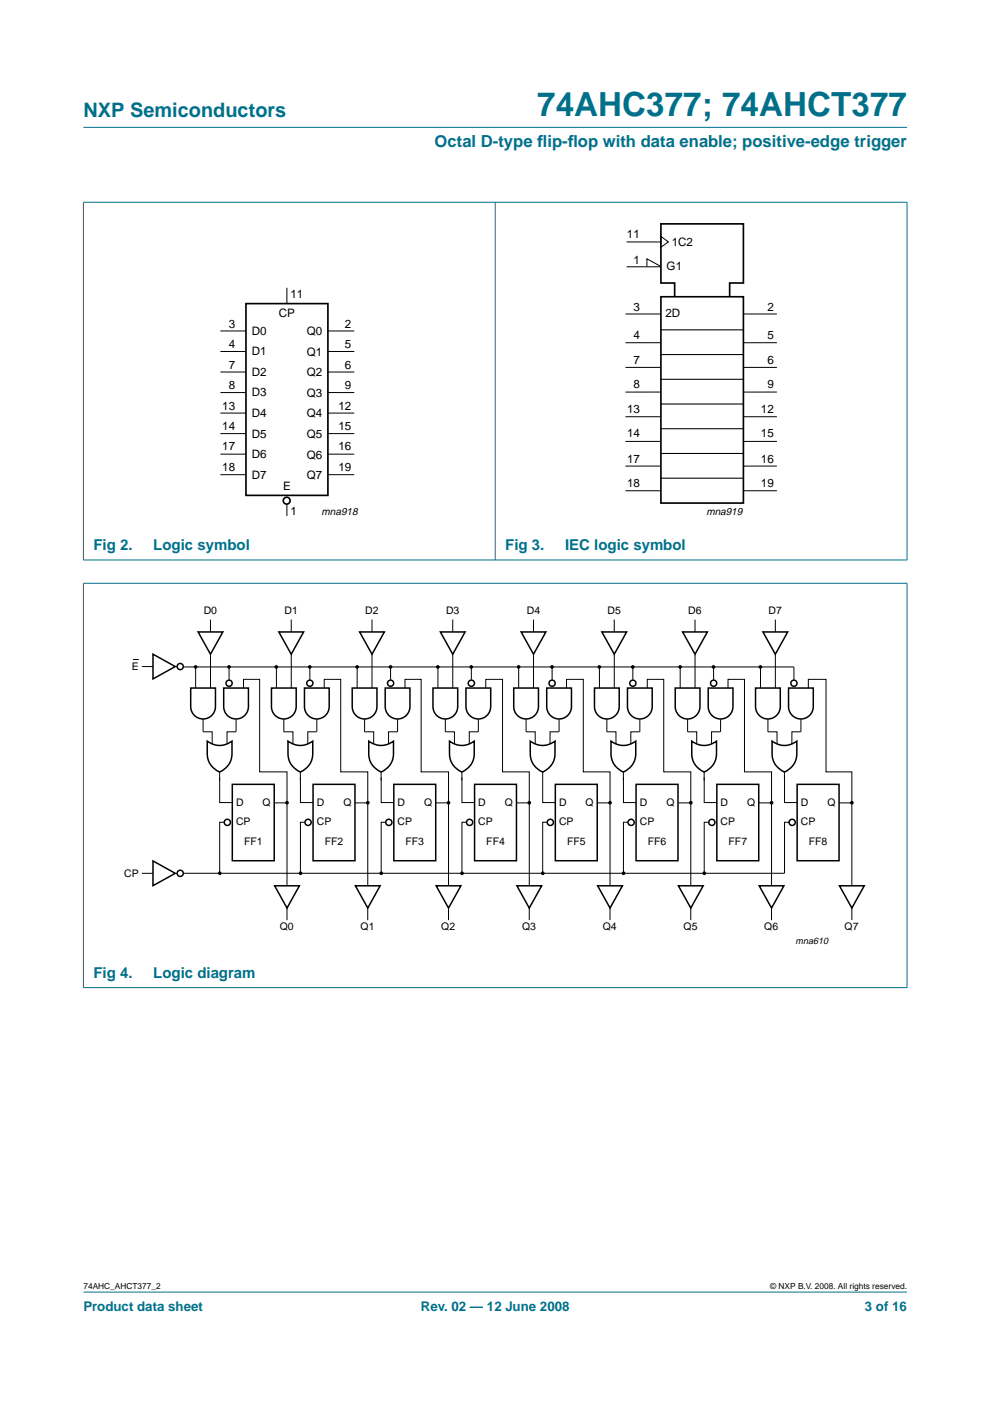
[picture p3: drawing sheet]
<svg xmlns="http://www.w3.org/2000/svg" width="210mm" height="297mm" viewBox="0 0 210 297" stroke-linecap="round" stroke-linejoin="round" font-family="sans-serif">
<g fill="#00708a" stroke="#00708a" stroke-width=".21">
<path d="M17.7 273.9h174.6z"/>
<path d="M17.7 27h174.6z"/>
<path d="M17.7 42.9v75.8z"/>
<path d="M105 42.8v76z"/>
<path d="M192.3 42.9v75.8z"/>
<path d="M17.6 42.9h174.8z"/>
<path d="M17.6 118.7h174.8z"/>
<path d="M17.7 123.7v85.6z"/>
<path d="M192.3 123.7v85.6z"/>
<path d="M17.6 123.7h174.8z"/>
<path d="M17.6 209.4h174.8z"/>
</g>
<g fill="none" stroke="#000" stroke-width=".35">
<path d="M52.1 64.4h17.4v40.6h-17.4zM140.1 62.9h17.5v43.8h-17.5zM143 62.9v-2.9h-2.9v-12.5h17.5v12.5h-2.9v2.9"/>
<circle cx="60.8" cy="106.2" r=".73"/>
</g>
<g fill="none" stroke="#000" stroke-width=".21">
<path d="M132.8 51.3h7.3M132.8 56.6h7.3M137.2 56.5v-1.6l2.9 1.6M140.1 50.1l1.6 1.2-1.6 1.1zM46.7 70.2h5.5M46.7 74.5h5.5M46.7 78.9h5.5M60.8 61v3.2M69.5 70.2h5.6M69.5 74.5h5.6M69.5 78.9h5.6M132.6 66.6h7.5"/>
<path d="M132.6 77.9h7.5M140.1 72.7h-7.5M157.6 66.6h7.1M157.6 77.9h7.1M164.7 72.7h-7.1M46.7 83.2h5.5M46.7 87.6h5.5M46.7 91.9h5.5M46.7 96.3h5.5M69.5 83.2h5.6M69.5 87.6h5.6M69.5 91.9h5.6"/>
<path d="M69.5 96.3h5.6M132.6 88.4h7.5M140.1 83.1h-7.5M140.1 93.6h-7.5M140.1 98.8h-7.5M157.6 88.4h7.1M164.7 83.1h-7.1M164.7 93.6h-7.1M164.7 98.8h-7.1M46.7 100.6h5.5M60.8 106.9v2.5M69.5 100.6h5.6"/>
<path d="M132.6 104.1h7.5M157.6 104.1h7.1M28.2 139.8h1.2M44.6 131.4v2.6M44.6 138.7v7.2M61.7 131.4v2.6M61.8 138.7v7.2M78.9 131.4v2.6M78.9 138.7v7.2M96 131.4v2.6M96 138.7v7.2M113.1 131.4v2.6"/>
<path d="M113.1 138.7v7.2M130.2 131.4v2.6M130.2 138.7v7.2M147.4 131.4v2.6M147.4 138.7v7.2M164.4 131.4v2.6M164.4 138.7v7.2M30.1 141.3h2.3M38.9 141.4h129.4v2.7M41.5 141.4v4.5M43.1 152.5v2.7h1.9v2.5M48.6 141.4v2.7"/>
<path d="M50.1 152.5l-.1 2.7h-1.9v2.5M51.6 145.9v-1.9h3.5v19.7h5.8v24.1M58.6 141.4v4.5M60.2 152.5v2.7h1.9v2.5M65.7 141.4v2.7M67.2 152.5l-.1 2.7h-1.8v2.5M68.7 145.9v-1.9h3.5v19.7h5.8v24.1M75.7 141.4v4.5M77.3 152.5v2.7h1.9v2.5M82.8 141.4v2.7M84.3 152.5v2.7h-1.9v2.5M85.9 145.9v-1.9h3.4v19.7h5.8v24.1"/>
<path d="M92.8 141.4v4.5M94.4 152.5v2.7h2v2.5M99.9 141.4v2.7M101.4 152.5v2.7h-1.9v2.5M103 145.9v-1.9h3.5v19.7h5.7v24.1M110 141.4v4.5M111.5 152.5v2.7h2v2.5M117.1 141.4v2.7M118.5 152.5v2.7h-1.9v2.5M120.1 145.9v-1.9h3.6v19.7h5.6v24.1M127.1 141.4v4.5M128.7 152.5v2.7h1.9v2.5"/>
<path d="M134.2 141.4v2.7M135.7 152.5l-.1 2.7h-1.9v2.5M137.2 145.9v-1.9h3.5v19.7h5.8v24.1M144.2 141.4v4.5M145.8 152.5v2.7h1.9v2.5M151.3 141.4v2.7M152.8 152.5v2.7h-1.9v2.5M154.4 145.9v-1.9h3.4v19.7h5.8v24.1M161.2 141.4v4.5M162.8 152.5v2.7h1.9v2.5M169.8 155.2h-1.9v2.5M169.8 152.5v2.7"/>
<path d="M171.4 145.9v-1.9h3.7v19.7h5.5v24.1M46.6 163.7v1.8M46.6 164.9v5.3h2.7M47.5 174.3h-.9v10.8M58.2 170.2h2.7M63.7 163.7v1.8M63.7 164.9v5.3h2.7M64.6 174.3h-.9v10.8M75.3 170.2h2.7M80.8 163.7v1.8M80.8 164.9v5.3h2.7M81.8 174.3h-1v10.8"/>
<path d="M92.4 170.2h2.7M97.9 163.7v1.8M97.9 164.9v5.3h2.7M98.9 174.3h-1v10.8M109.5 170.2h2.7M115.1 163.6v6.6h2.6M116 174.3h-.9v10.8M126.7 170.2h2.6M132.2 163.7v1.8M132.2 164.9v5.3h2.7M133.1 174.3h-.9v10.8M143.8 170.2h2.7"/>
<path d="M149.3 163.7v1.8M149.3 164.9v5.3h2.7M150.3 174.3h-1v10.8M160.9 170.2h2.7M166.3 163.7v1.8M166.3 164.9v5.3h2.7M167.3 174.3h-1v10.8l-127.4 .1M177.9 170.2h2.7M30.1 185.2h2.3M60.8 192.5v2.6M78 192.5v2.6M95.1 192.5v2.6"/>
<path d="M112.2 192.5v2.6M129.3 192.5v2.6M146.5 192.5v2.6M163.6 192.5v2.6M180.6 192.5v2.6"/>
</g>
<path d="M140.1 75.2h17.5M140.1 69.9h17.5M140.1 96.1h17.5M140.1 90.9h17.5M140.1 85.7h17.5M140.1 80.4h17.5M140.1 101.4h17.5" fill="none" stroke="#000" stroke-width=".23"/>
<g fill="none" stroke="#000" stroke-width=".32">
<path d="M32.4 138.7l4.8 2.6-4.8 2.6zM42 134h5.2l-2.6 4.7zM59.1 134h5.3l-2.7 4.7zM76.2 134h5.3l-2.6 4.7zM93.4 134h5.2l-2.6 4.7zM110.5 134h5.2l-2.6 4.7zM127.6 134h5.3l-2.7 4.7zM144.7 134h5.3l-2.6 4.7zM161.8 134h5.2l-2.6 4.7zM40.4 145.9h5.3v3.9a2.62 2.62 0 0 1-2.6 2.6 2.62 2.62 0 0 1-2.7-2.6zM43.9 157.1a4.2 4.2 0 0 0 5.3 0 6.9 6.9 0 0 1-.9 5.2l-.5 .5-1.2 .9a4.2 4.2 0 0 1-2.7-3.9zM47.4 145.9h5.3v3.9a2.62 2.62 0 0 1-2.6 2.6 2.62 2.62 0 0 1-2.7-2.6z"/>
<path d="M57.6 145.9h5.2v3.9a2.62 2.62 0 0 1-2.6 2.6 2.62 2.62 0 0 1-2.6-2.6zM61.1 157.1a4.2 4.2 0 0 0 5.2 0 6.9 6.9 0 0 1-.8 5.2l-.5 .5-1.3 .9a4.2 4.2 0 0 1-2.6-3.9zM64.6 145.9h5.2v3.9a2.62 2.62 0 0 1-2.6 2.6 2.62 2.62 0 0 1-2.6-2.6zM74.7 145.9h5.2v3.9a2.62 2.62 0 0 1-2.6 2.6 2.62 2.62 0 0 1-2.6-2.6zM78.2 157.1a4.2 4.2 0 0 0 5.2 0 6.9 6.9 0 0 1-.8 5.2l-.5 .5-1.3 .9a4.2 4.2 0 0 1-2.6-3.9zM81.7 145.9h5.2v3.9a2.62 2.62 0 0 1-2.6 2.6 2.62 2.62 0 0 1-2.6-2.6zM91.8 145.9h5.2v3.9a2.62 2.62 0 0 1-2.6 2.6 2.62 2.62 0 0 1-2.6-2.6zM95.3 157.1a4.2 4.2 0 0 0 5.3 0 6.9 6.9 0 0 1-.9 5.2l-.5 .5-1.3 .9a4.2 4.2 0 0 1-2.6-3.9zM98.8 145.9h5.2v3.9a2.62 2.62 0 0 1-2.6 2.6 2.62 2.62 0 0 1-2.6-2.6zM108.9 145.9h5.3v3.9a2.62 2.62 0 0 1-2.7 2.6 2.62 2.62 0 0 1-2.6-2.6zM112.4 157.1a4.2 4.2 0 0 0 5.3 0 6.9 6.9 0 0 1-.9 5.2l-.5 .5-1.3 .9a4.2 4.2 0 0 1-2.6-3.9zM115.9 145.9h5.3v3.9a2.62 2.62 0 0 1-2.7 2.6 2.62 2.62 0 0 1-2.6-2.6z"/>
<path d="M126 145.9h5.3v3.9a2.62 2.62 0 0 1-2.6 2.6 2.62 2.62 0 0 1-2.7-2.6zM129.5 157.1a4.2 4.2 0 0 0 5.3 0 6.9 6.9 0 0 1-.9 5.2l-.4 .5-1.3 .9a4.2 4.2 0 0 1-2.7-3.9zM133 145.9h5.3v3.9a2.62 2.62 0 0 1-2.6 2.6 2.62 2.62 0 0 1-2.7-2.6zM143.2 145.9h5.2v3.9a2.62 2.62 0 0 1-2.6 2.6 2.62 2.62 0 0 1-2.6-2.6zM146.7 157.1a4.2 4.2 0 0 0 5.2 0 6.9 6.9 0 0 1-.8 5.2l-1.1 1-.7 .4a4.2 4.2 0 0 1-2.6-3.9zM150.2 145.9h5.2v3.9a2.62 2.62 0 0 1-2.6 2.6 2.62 2.62 0 0 1-2.6-2.6zM160.2 145.9h5.2v3.9a2.62 2.62 0 0 1-2.6 2.6 2.62 2.62 0 0 1-2.6-2.6zM163.7 157.1a4.2 4.2 0 0 0 5.2 0 6.9 6.9 0 0 1-.8 5.2l-.5 .5-1.3 .9a4.2 4.2 0 0 1-2.6-3.9zM167.2 145.9h5.2v3.9a2.62 2.62 0 0 1-2.6 2.6 2.62 2.62 0 0 1-2.6-2.6zM49.3 166.3h8.8v16.2h-8.8zM66.4 166.3h8.9v16.2h-8.9zM83.5 166.3h8.9v16.2h-8.9z"/>
<path d="M100.6 166.3h8.9v16.2h-8.9zM117.7 166.3h8.9v16.2h-8.9zM134.9 166.3h8.8v16.2h-8.8zM152 166.3h8.9v16.2h-8.9zM169 166.3h8.9v16.2h-8.9zM32.4 182.5l4.8 2.7-4.8 2.6zM58.2 187.8h5.3l-2.6 4.7zM75.4 187.8h5.2l-2.6 4.7zM92.5 187.8h5.2l-2.6 4.7zM109.6 187.8h5.2l-2.6 4.7zM126.7 187.8h5.3l-2.7 4.7zM143.8 187.8h5.3l-2.6 4.7z"/>
<path d="M161 187.8h5.2l-2.6 4.7zM178 187.8h5.2l-2.6 4.7z"/>
<circle cx="38.2" cy="141.3" r=".66"/>
<circle cx="48.6" cy="144.9" r=".66"/>
<circle cx="65.7" cy="144.9" r=".66"/>
<circle cx="82.8" cy="144.9" r=".66"/>
<circle cx="99.9" cy="144.9" r=".66"/>
<circle cx="117.1" cy="144.9" r=".66"/>
<circle cx="134.2" cy="144.9" r=".66"/>
<circle cx="151.3" cy="144.9" r=".66"/>
<circle cx="168.3" cy="144.9" r=".66"/>
<circle cx="48.2" cy="174.4" r=".66"/>
<circle cx="65.3" cy="174.4" r=".66"/>
<circle cx="82.4" cy="174.4" r=".66"/>
<circle cx="99.6" cy="174.4" r=".66"/>
<circle cx="116.7" cy="174.4" r=".66"/>
<circle cx="133.8" cy="174.4" r=".66"/>
<circle cx="150.9" cy="174.4" r=".66"/>
<circle cx="168" cy="174.4" r=".66"/>
<circle cx="38.2" cy="185.2" r=".66"/>
</g>
<g fill="#000">
<circle cx="41.5" cy="141.4" r=".39"/>
<circle cx="48.6" cy="141.4" r=".39"/>
<circle cx="58.6" cy="141.4" r=".39"/>
<circle cx="65.7" cy="141.4" r=".39"/>
<circle cx="75.7" cy="141.4" r=".39"/>
<circle cx="82.8" cy="141.4" r=".39"/>
<circle cx="92.8" cy="141.4" r=".39"/>
<circle cx="99.9" cy="141.4" r=".39"/>
<circle cx="110" cy="141.4" r=".39"/>
<circle cx="117" cy="141.4" r=".39"/>
<circle cx="127.1" cy="141.4" r=".39"/>
<circle cx="134.2" cy="141.4" r=".39"/>
<circle cx="144.2" cy="141.4" r=".39"/>
<circle cx="151.3" cy="141.4" r=".39"/>
<circle cx="161.2" cy="141.4" r=".39"/>
<circle cx="60.9" cy="170.2" r=".39"/>
<circle cx="78" cy="170.2" r=".39"/>
<circle cx="95.1" cy="170.2" r=".39"/>
<circle cx="112.2" cy="170.2" r=".39"/>
<circle cx="129.3" cy="170.2" r=".39"/>
<circle cx="146.5" cy="170.2" r=".39"/>
<circle cx="163.6" cy="170.2" r=".39"/>
<circle cx="180.6" cy="170.2" r=".39"/>
<circle cx="46.6" cy="185.1" r=".39"/>
<circle cx="63.7" cy="185.1" r=".39"/>
<circle cx="80.8" cy="185.1" r=".39"/>
<circle cx="98" cy="185.1" r=".39"/>
<circle cx="115.1" cy="185.1" r=".39"/>
<circle cx="132.2" cy="185.1" r=".39"/>
<circle cx="149.3" cy="185.1" r=".39"/>
</g>
<text font-size="7.1" fill="#00708a" x="113.9" y="24.7">74AHC377; 74AHCT377</text>
<text font-size="4.2" fill="#00708a" x="17.7" y="24.9">NXP Semiconductors</text>
<g font-size="3.5" fill="#00708a">
<text x="92.1" y="31.1">Octal D-type f</text>
<text x="113.9" y="31.1">lip-f</text>
<text x="120.4" y="31.1">lop with data enable; positive-edge trigger</text>
</g>
<g font-size="3.2" fill="#00708a">
<text x="19.8" y="116.6">Fig 2.</text>
<text x="32.5" y="116.6">Logic symbol</text>
<text x="107.1" y="116.6">Fig 3.</text>
<text x="119.8" y="116.6">IEC logic symbol</text>
<text x="19.8" y="207.3">Fig 4.</text>
<text x="32.5" y="207.3">Logic diagram</text>
</g>
<g font-size="2.8" fill="#00708a">
<text x="17.7" y="278">Product data sheet</text>
<text x="89.2" y="278">Rev. 02 — 12 June 2008</text>
<text x="183.4" y="278">3 of 16</text>
</g>
<g font-size="2.5">
<text x="132.9" y="50.4">11</text>
<text x="142.4" y="52.2">1C2</text>
<text x="134.3" y="56.1">1</text>
<text x="141.3" y="57.3">G1</text>
<text x="61.6" y="63.1">11</text>
<text x="134.3" y="65.9">3</text>
<text x="162.7" y="65.9">2</text>
<text x="48.5" y="69.5">3</text>
<text x="53.4" y="70.9">D0</text>
<text x="59.1" y="67.3">CP</text>
<text x="65.1" y="71">Q0</text>
<text x="73.1" y="69.5">2</text>
<text x="134.3" y="72">4</text>
<text x="141.1" y="67.3">2D</text>
<text x="162.7" y="72">5</text>
<text x="48.5" y="73.8">4</text>
<text x="53.4" y="75.3">D1</text>
<text x="65.1" y="75.4">Q1</text>
<text x="73.1" y="73.8">5</text>
<text x="134.3" y="77.2">7</text>
<text x="162.7" y="77.2">6</text>
<text x="48.5" y="82.5">8</text>
<text x="48.5" y="78.2">7</text>
<text x="53.4" y="79.7">D2</text>
<text x="65.1" y="79.8">Q2</text>
<text x="73.1" y="82.5">9</text>
<text x="73.1" y="78.2">6</text>
<text x="134.3" y="82.2">8</text>
<text x="162.7" y="82.2">9</text>
<text x="47.1" y="86.8">13</text>
<text x="53.4" y="84">D3</text>
<text x="53.4" y="88.4">D4</text>
<text x="65.1" y="84.1">Q3</text>
<text x="65.1" y="88.5">Q4</text>
<text x="71.8" y="86.8">12</text>
<text x="132.9" y="87.6">13</text>
<text x="161.3" y="87.6">12</text>
<text x="47.1" y="95.5">17</text>
<text x="47.1" y="91.2">14</text>
<text x="53.4" y="92.8">D5</text>
<text x="65.1" y="92.9">Q5</text>
<text x="71.8" y="95.5">16</text>
<text x="71.8" y="91.2">15</text>
<text x="132.9" y="92.7">14</text>
<text x="161.3" y="92.7">15</text>
<text x="47.1" y="99.8">18</text>
<text x="53.4" y="97.2">D6</text>
<text x="53.4" y="101.5">D7</text>
<text x="65.1" y="97.2">Q6</text>
<text x="65.1" y="101.6">Q7</text>
<text x="71.8" y="99.8">19</text>
<text x="132.9" y="98.2">17</text>
<text x="161.3" y="98.2">16</text>
<text x="60" y="103.9">E</text>
<text x="132.9" y="103.2">18</text>
<text x="161.3" y="103.2">19</text>
<text x="61.6" y="109.1">1</text>
</g>
<g font-size="2.2">
<text x="68.2" y="109.3">mna918</text>
<text x="149.8" y="109.1">mna919</text>
<text x="43.2" y="130.2">D0</text>
<text x="60.3" y="130.2">D1</text>
<text x="77.4" y="130.2">D2</text>
<text x="94.6" y="130.2">D3</text>
<text x="111.7" y="130.2">D4</text>
<text x="128.8" y="130.2">D5</text>
<text x="145.9" y="130.2">D6</text>
<text x="163" y="130.2">D7</text>
<text x="28" y="142">E</text>
<text x="50" y="170.9">D</text>
<text x="55.7" y="170.9">Q</text>
<text x="67.2" y="170.9">D</text>
<text x="72.8" y="170.9">Q</text>
<text x="84.3" y="170.9">D</text>
<text x="89.9" y="170.9">Q</text>
<text x="101.4" y="170.9">D</text>
<text x="107" y="170.9">Q</text>
<text x="118.5" y="170.9">D</text>
<text x="124.2" y="170.9">Q</text>
<text x="135.7" y="170.9">D</text>
<text x="141.3" y="170.9">Q</text>
<text x="152.8" y="170.9">D</text>
<text x="158.4" y="170.9">Q</text>
<text x="169.8" y="170.9">D</text>
<text x="175.4" y="170.9">Q</text>
<text x="50" y="175">CP</text>
<text x="51.7" y="179.1">FF1</text>
<text x="67.2" y="175">CP</text>
<text x="68.9" y="179.1">FF2</text>
<text x="84.3" y="175">CP</text>
<text x="86" y="179.1">FF3</text>
<text x="101.4" y="175">CP</text>
<text x="103.1" y="179.1">FF4</text>
<text x="118.5" y="175">CP</text>
<text x="120.2" y="179.1">FF5</text>
<text x="135.7" y="175">CP</text>
<text x="137.3" y="179.1">FF6</text>
<text x="152.8" y="175">CP</text>
<text x="154.5" y="179.1">FF7</text>
<text x="169.8" y="175">CP</text>
<text x="171.5" y="179.1">FF8</text>
<text x="26.3" y="185.9">CP</text>
<text x="59.3" y="197.2">Q0</text>
<text x="76.4" y="197.2">Q1</text>
<text x="93.6" y="197.2">Q2</text>
<text x="110.7" y="197.2">Q3</text>
<text x="127.8" y="197.2">Q4</text>
<text x="144.9" y="197.2">Q5</text>
<text x="162.1" y="197.2">Q6</text>
<text x="179.1" y="197.2">Q7</text>
</g>
<text font-size="1.9" x="168.7" y="200.1">mna610</text>
<g font-size="1.8">
<text x="17.7" y="273.4">74AHC_AHCT377_2</text>
<text x="163.3" y="273.4">© NXP B.V. 2008. All rights reserved.</text>
</g>
</svg>
